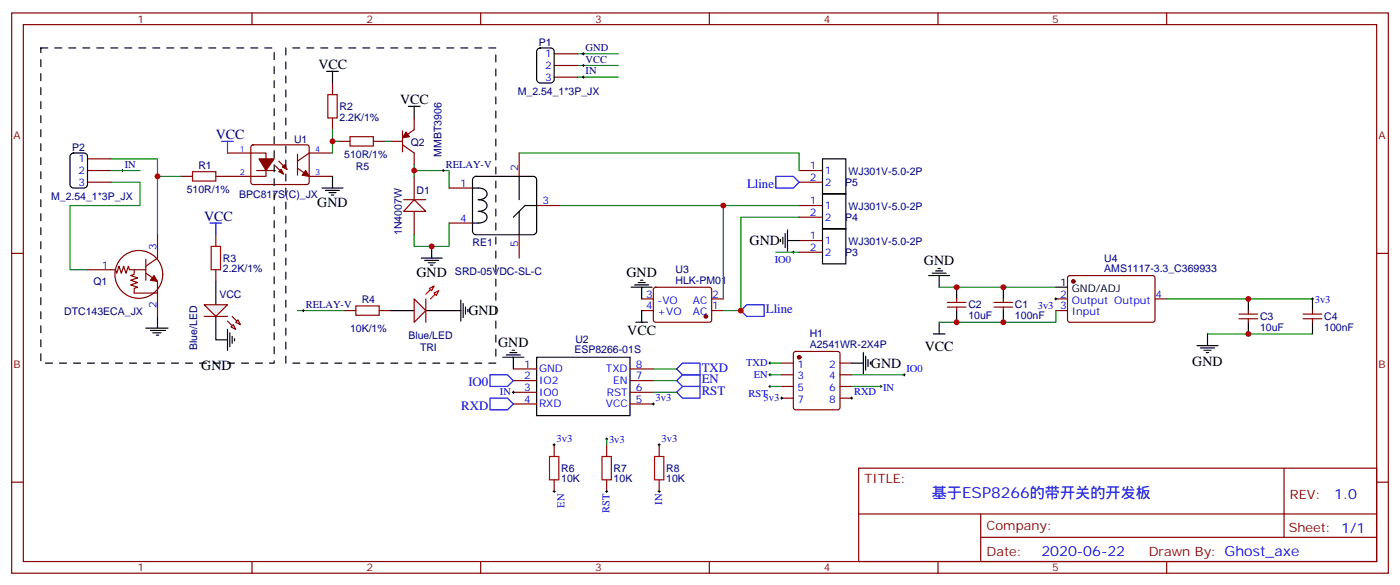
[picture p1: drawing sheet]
<svg xmlns="http://www.w3.org/2000/svg" width="423mm" height="177mm" viewBox="0 0 423 177" stroke-linecap="round" stroke-linejoin="round" font-family="sans-serif">
<g fill="none" stroke="#870000" stroke-width=".35">
<path d="M100.5 25.1v3.5M100.5 35.7v3.5M121.7 39.5v6.4M125.2 35.7v3.5l-2.4 1.8M26.5 51.5h7M26.5 48h7M26.5 55.1h7M54.7 53.3h3.5M68.8 46.2h11.6v7.1h-15.1M76.1 44l.5-.2h16.5l.4 .7-.1 10.8-.6 .5-16.5-.1-.5-.6v-10.6zM77.6 51.5h5.7M83.3 50.1l2.4 2.5"/>
<path d="M84.3 48.7l2.5 2.5M90 50.8l3.5 2.5h7M90 46.6v6.4M100.5 46.2h-7l-3.5 2.5M118.2 42.7h3.5M121.7 43.8l3.5 2.4v3.6"/>
</g>
<g fill="#870000" stroke="#870000" stroke-width=".35">
<path d="M92.4 51.5l1.1 1.8-2.1-.3z"/>
<path d="M85 51.2l.7 1.4-1.4-.7z"/>
<path d="M86.1 49.8l.7 1.4-1.4-.7z"/>
<path d="M78.3 48h4.6l-2.5 3.5z"/>
<path d="M122.8 39.9l1 1.4-2.1 .4z"/>
</g>
<path d="M21.4 46.7l.8-.5h3.2l.6 .3 .4 .5 .1 8.8-.3 .6-.5 .4h-3.5l-.6-.2-.4-.5v-8.8zM44.1 99.2h6.7M45.5 99.9h4.6M47.6 95.6v3.6M46.2 100.6h2.5M47.3 101.3h.7" fill="none" stroke="#000" stroke-width=".35"/>
<path d="M67 42.7h3.6M68.8 42.7v3.5" fill="none" stroke="#00f" stroke-width=".35"/>
<path d="M174.6 16.3h12.4M174.6 19.8h12.4M100.5 39.2v7M174.6 23.3h12.4" fill="none" stroke="#008700" stroke-width=".35"/>
<path d="M176 19.8h.7M176 16.3h.7M176.4 15.9v.7M176.4 19.4v.7M176 23.3h.7M176.4 23v.7M36.7 51.5h.7M37 51.2v.7" fill="none" stroke="#000" stroke-width=".3"/>
<path d="M99.1 28.6h2.9v7.1h-2.9zM58.2 51.9h7.1v2.8h-7.1z" fill="none" stroke="#a10000" stroke-width=".35"/>
<path d="M125.2 60.4l3.6 3.5h-6.7z" fill="#fff" stroke="#870000" stroke-width=".35"/>
<path d="M125.2 53.3v7.1M65.3 70.9v3.6M122.1 60.4h6.7M125.2 63.9v7M65.3 81.5v3.6" fill="none" stroke="#870000" stroke-width=".35"/>
<path d="M125.2 51.5h10.6v5.3M135.8 67.4v7.1h-5.3" fill="none" stroke="#008700" stroke-width=".35"/>
<path d="M12.3 14.5h70.6v95.2h-70.6v-95.2M86.4 14.5v95.2h63.5v-95.2h-63.5" fill="none" stroke="#000" stroke-width=".35" stroke-dasharray="2.1 2.1"/>
<path d="M63.9 74.5h2.8v7h-2.8z" fill="none" stroke="#a10000" stroke-width=".35"/>
<path d="M65.3 85.1v7M65.3 95.6v7.1" fill="none" stroke="#000" stroke-width=".35"/>
<path d="M61.7 92.1h7.1l-3.5 3.5z" fill="#f0f0f0" stroke="#870000" stroke-width=".35"/>
<path d="M68.8 97l2.5 2.5M70.2 95.6l2.5 2.5" fill="none" stroke="#870000" stroke-width=".35"/>
<g fill="#f0f0f0" stroke="#870000" stroke-width=".35">
<path d="M69.8 98.8l.8-.7 .7 1.4z"/>
<path d="M71.3 97.4l.7-.7 .7 1.4z"/>
</g>
<path d="M61.7 95.6h7.1M104.1 93.9h3.5M114.7 93.9h3.5" fill="none" stroke="#870000" stroke-width=".35"/>
<path d="M63.5 67.4h3.5M65.3 67.4v3.5" fill="none" stroke="#00f" stroke-width=".35"/>
<path d="M107.6 92.5h7.1v2.8h-7.1z" fill="none" stroke="#a10000" stroke-width=".35"/>
<path d="M118.2 93.9h7M128.8 93.9h7" fill="none" stroke="#000" stroke-width=".35"/>
<path d="M125.2 90.3l3.6 3.6-3.6 3.5z" fill="#f0f0f0" stroke="#870000" stroke-width=".35"/>
<path d="M131.2 86.5l-2.4 2.4M132.6 87.9l-2.4 2.4" fill="none" stroke="#f00" stroke-width=".35"/>
<g fill="#f0f0f0" stroke="#f00" stroke-width=".35">
<path d="M131.2 88.6l1.4-.7-.7 1.4z"/>
<path d="M129.8 87.2l1.4-.7-.7 1.4z"/>
</g>
<g fill="none" stroke="#870000" stroke-width=".35">
<path d="M3.5 3.9h416.3v169.3h-416.3zM7.1 7.4h409.2v162.3h-409.2zM76.2 3.9v3.5M145.3 3.9v3.5M167.6 16.3h7M167.6 19.8h7M214.5 3.9v3.5M283.6 3.9v3.5M352.8 3.9v3.5M167.6 23.3h7M102.3 42.7h3.5M112.9 42.7h3.5"/>
<path d="M135.8 56.8h7.1M157 46.2v7.1M241.7 51.5h7M241.7 55.1h7M3.5 76.6h3.6M44.1 78.4v6.3M47.6 70.9v7.1l-3.5 2.5M135.8 67.4h7.1M157 70.9v7.1M162.3 62.1h7M241.7 62.1h7M241.7 65.7h7"/>
<path d="M241.7 72.7h7M241.7 76.2h7M416.3 76.6h3.5M26.5 81.5h8.4l.4 1.1 .7-2.1 .7 2.1 .7-2.1 .7 2.1 .7-2.1 .4 1h4.9M40.6 81.5v1.4l-1.1 .4 2.1 .7-2.1 .7 2.1 .7-2.1 .7 2.1 .7-1 .4v1.4h7v-3.5l-3.5-2.5M47.6 88.6v7M128.8 90.3v7.1M194 93.9h3.6M194 90.3h3.6M197.8 87l.5-.2 16.5 .1 .4 .6-.1 9.5-.6 .4-16.5-.1-.4-.6v-9.2zM215.2 93.9h3.5M215.2 90.3h3.5"/>
<path d="M286.5 92.8h5.6M286.5 91.4h5.6M289.3 90.3v1.1M289.3 92.8v1.1M300.6 92.8h5.6M300.6 91.4h5.6M303.4 90.3v1.1M303.4 92.8v1.1M319.3 93.9h3.5M319.3 90.3h3.5M323 83.5l.5-.2h25.3l.4 .7v13l-.7 .4-25.3-.1-.4-.6v-12.7zM349.2 90.3h3.6"/>
<path d="M374.6 96.3h5.7M374.6 94.9h5.7M377.5 93.9v1M377.5 96.3v1.1M394.1 96.3h5.6M394.1 94.9h5.6M396.9 93.9v1M396.9 96.3v1.1M155.2 111.5h7.1M155.2 115h7.1M155.2 118.6h7.1M190.5 111.5h7.1"/>
<path d="M190.5 115h7.1M190.5 118.6h7.1M236.4 109.7h3.5M236.4 113.3h3.5M236.4 116.8h3.5M240.1 106.4l.5-.2h12.7l.5 .2 .2 .5v16.3l-.2 .5-.5 .2h-12.7l-.5-.3-.2-.4v-16.3zM254 109.7h3.5M254 113.3h3.5M254 116.8h3.5M155.2 122.1h7.1M167.6 134.4v3.6M183.4 134.4v3.6"/>
<path d="M190.5 122.1h7.1M199.3 134.4v3.6M236.4 120.3h3.5M254 120.3h3.5M3.5 145.7h3.6M167.6 145v3.6M183.4 145v3.6M199.3 145v3.6M259.6 141.5h156.7v28.2h-156.7zM259.7 155.3h156.4M296.6 155.3v14.2M388.3 141.5v20.9"/>
<path d="M416.3 145.7h3.5M76.2 169.7v3.5M145.3 169.7v3.5M214.5 169.7v3.5M283.6 169.7v3.5M296.6 162.4h119.5M352.8 169.7v3.5"/>
</g>
<g fill="none" stroke="#008700" stroke-width=".35">
<path d="M33.5 48h14.1v5.3M33.5 55.1h8.8v7h-21.1v19.4h5.3M33.5 51.5h8.8M54.7 53.3h-7.1v17.6M100.5 42.7h1.8M116.4 42.7h1.8M125.2 49.8v3.5M157 46.2h84.7v5.3M125.2 70.9v3.6h5.3M169.3 62.1h72.4M218.7 62.1v28.2M234.6 76.2h7.1"/>
<path d="M241.7 65.7h-17.7v28.2h-5.3M90 93.9h14.1M284 86.8h35.3M319.3 93.9v3.5h-35.3M352.8 90.3h44.1M197.6 118.6h7M197.6 115h7M197.6 111.5h7M232.8 116.8h3.6M232.8 113.3h3.6M232.8 109.7h3.6M257.5 116.8h8.8"/>
<path d="M257.5 113.3h15.9M365.1 100.9h31.8M183.4 132.7v1.7"/>
</g>
<g fill="none" stroke="#000" stroke-width=".3">
<path d="M133.7 51.5h.7M134.1 51.2v.7M239.5 76.2h.7M239.9 75.9v.7M91.4 93.9h.7M91.7 93.5v.7M318.9 90.3h.7M319.3 90v.7M396.5 90.3h.7M396.9 90v.7M154.9 118.6h.7M155.2 118.2v.7"/>
<path d="M232.5 116.8h.7M232.5 113.3h.7M232.5 109.7h.7M232.8 109.4v.7M232.8 112.9v.7M232.8 116.5v.7M236.4 120v.7M257.5 120v.7M266 116.8h.7M266.3 116.5v.7M273 113.3h.8M273.4 112.9v.7"/>
<path d="M167.2 134.4h.7M167.6 134.1v.7M183.1 132.7h.7M183.4 132.3v.7M197.2 122.1h.7M197.6 121.7v.7M199 134.4h.7M199.3 134.1v.7M236 120.3h.7M257.2 120.3h.7M167.2 148.6h.7M167.6 148.2v.7"/>
<path d="M183.1 148.6h.7M183.4 148.2v.7M199 148.6h.7M199.3 148.2v.7"/>
</g>
<path d="M105.8 41.3h7.1v2.8h-7.1zM166.2 138h2.8v7h-2.8zM182 138h2.9v7h-2.9zM197.9 138h2.8v7h-2.8z" fill="none" stroke="#a10000" stroke-width=".35"/>
<g fill="#870000" stroke="#870000" stroke-width=".35">
<path d="M46.6 83.3l1 1.8-2.1-.4z"/>
<circle cx="213.4" cy="95.6" r=".53"/>
<circle cx="241.7" cy="108" r=".53"/>
<circle cx="324.6" cy="85.1" r=".53"/>
</g>
<circle cx="42" cy="82.9" r="7.2" fill="none" stroke="#600" stroke-width=".35"/>
<g fill="none" stroke="#000" stroke-width=".35">
<path d="M162.5 14.9l.8-.4h3.2l.6 .2 .4 .5 .1 8.8-.3 .6-.5 .4-3.5 .1-.6-.3-.4-.5v-8.7zM98.8 21.6h3.5M100.5 21.6v3.5M123.5 32.1h3.5M125.2 32.1v3.6M97.4 56.8h6.3M98.4 57.5h4.3M99.5 58.2h2.1M100.2 58.9h.7M100.5 53.3v3.5M142.9 56.8a4 4 0 0 1 4.3 1.3 1.67 1.67 0 0 1-1.6 2.2l-1 .1a2.31 2.31 0 0 1 2.7 1.7 2.13 2.13 0 0 1-2.7 1.8 2.31 2.31 0 0 1 2.7 1.8 2.13 2.13 0 0 1-2.7 1.7h-1.7M143.1 53.7l.8-.4h17.3l.6 .2 .5 .9v15.5l-.3 .6-.8 .4h-17.3l-.6-.2-.4-.8v-15.5z"/>
<path d="M157 53.3v7.1M248.7 58.6h7.1v10.6h-7.1zM248.7 48h7.1v10.6h-7.1zM127.4 78h6.3M128.4 78.7h4.2M129.5 79.4h2.1M130.5 74.5v3.5M157 63.9v7M162.3 62.1h-3.6l-3.5 3.6M236 72.4v.7M236.7 71.6v2.2M237.4 70.6v4.2"/>
<path d="M238.1 72.7h3.6M238.1 69.5v6.4M248.7 69.2h7.1v10.6h-7.1zM68.8 99.5v6.4M130.2 80.1h.7M135.8 93.9h3.5M139.3 90.7v6.3M140.1 91.8v4.2M140.8 92.8v2.1M141.5 93.5v.7M190.9 86.8h6.3M191.9 86.1h4.2"/>
<path d="M192.3 97.4h3.5M193 85.4h2.1M193.7 84.7h.7M194 86.8v3.5M194 93.9v3.5M280.8 83.3h6.4M281.9 82.6h4.2M282.9 81.9h2.1M283.6 81.2h.7M284 83.3v3.5M284 97.4v3.5M289.3 86.8v3.5"/>
<path d="M289.3 93.9v3.5M303.4 86.8v3.5M303.4 93.9v3.5M319.3 86.8h3.5M377.5 90.3v3.6M377.5 97.4v3.5M396.9 90.3v3.6M396.9 97.4v3.5M65.3 102.7h3.5M69.5 100.6v4.2M70.2 101.6v2.2M70.9 102.3v.7"/>
<path d="M152 108h6.4M153.1 107.3h4.2M154.2 106.6h2.1M154.9 105.9h.7M155.2 108v3.5M162.3 108h28.2v17.6h-28.2zM257.5 109.7h3.6M261.1 106.6v6.3M261.8 107.6v4.3M262.5 108.7v2.1M263.2 109.4v.7M282.2 100.9h3.6"/>
<path d="M361.9 104.5h6.4M363 105.2h4.2M364.1 105.9h2.1M364.8 106.6h.7M365.1 100.9v3.6"/>
</g>
<path d="M234.6 53.3h5.3l1.8 1.8-1.8 1.7h-5.3zM224 93.9l1.8-1.8h5.3v3.5h-5.3zM148.2 113.3h5.3l1.7 1.7-1.7 1.8h-5.3zM204.6 111.5l1.8-1.8h5.3v3.6h-5.3zM204.6 115l1.8-1.7h5.3v3.5h-5.3zM204.6 118.6l1.8-1.8h5.3v3.5h-5.3zM148.2 120.3h5.3l1.7 1.8-1.7 1.8h-5.3z" fill="none" stroke="#00f" stroke-width=".35"/>
<g fill="#c00">
<circle cx="130.5" cy="74.5" r=".88"/>
<circle cx="125.2" cy="51.5" r=".88"/>
<circle cx="100.5" cy="42.7" r=".88"/>
<circle cx="47.6" cy="53.3" r=".88"/>
<circle cx="218.7" cy="62.1" r=".88"/>
<circle cx="224" cy="93.9" r=".88"/>
<circle cx="289.3" cy="86.8" r=".88"/>
<circle cx="303.4" cy="86.8" r=".88"/>
<circle cx="303.4" cy="97.4" r=".88"/>
<circle cx="289.3" cy="97.4" r=".88"/>
<circle cx="377.5" cy="90.3" r=".88"/>
<circle cx="377.5" cy="100.9" r=".88"/>
</g>
<text font-size="4.6" fill="#00f" x="281.7" y="150.5">基于ESP8266的带开关的开发板</text>
<g font-size="4.2">
<text x="96.3" y="20.8">VCC</text>
<text x="121" y="31.4">VCC</text>
<text x="96" y="62.5">GND</text>
<text x="226.7" y="74.2">GND</text>
<text x="125.9" y="83.6">GND</text>
<text x="189.4" y="83.6">GND</text>
<text x="279.4" y="80">GND</text>
<text x="141.6" y="95.4">GND</text>
<text x="189.7" y="101.3">VCC</text>
<text x="150.6" y="104.8">GND</text>
<text x="279.6" y="105.9">VCC</text>
<text x="60.9" y="111.9">GND</text>
<text x="263.3" y="111.2">GND</text>
<text x="360.5" y="110.5">GND</text>
</g>
<g font-size="4.2" fill="#000080">
<text x="65.3" y="42">VCC</text>
<text x="61.7" y="66.7">VCC</text>
</g>
<g font-size="4.2" fill="#00f">
<text x="403.4" y="150.8">1.0</text>
<text x="314.9" y="168.1">2020-06-22</text>
</g>
<g font-size="3.9" fill="#00f">
<text x="225.9" y="56.8">Lline</text>
<text x="231.6" y="94.7">Lline</text>
<text x="212.2" y="112.3">TXD</text>
<text x="141.6" y="116.8">IO0</text>
<text x="212.2" y="115.8">EN</text>
<text x="212.2" y="119.3">RST</text>
<text x="139.5" y="123.9">RXD</text>
</g>
<g font-size="3.9" fill="#800">
<text x="261.4" y="146.1">TITLE:</text>
<text x="390" y="150.8">REV:</text>
<text x="298.3" y="160.3">Company:</text>
<text x="389.7" y="160.9">Sheet: 1/1</text>
<text x="298.3" y="168">Date:</text>
<text x="347.4" y="168">Drawn By: Ghost_axe</text>
</g>
<g font-size="3.2" fill="#800">
<text x="41.6" y="6.9">1</text>
<text x="110.8" y="6.9">2</text>
<text x="179.9" y="6.9">3</text>
<text x="249.1" y="6.9">4</text>
<text x="318.2" y="6.9">5</text>
<text x="4.1" y="42">A</text>
<text x="416.8" y="42">A</text>
<text x="4.1" y="111.2">B</text>
<text x="416.8" y="111.2">B</text>
<text x="41.6" y="172.7">1</text>
<text x="110.8" y="172.7">2</text>
<text x="179.9" y="172.7">3</text>
<text x="249.1" y="172.7">4</text>
<text x="318.2" y="172.7">5</text>
</g>
<g font-size="3.2" fill="#000080">
<text x="162.9" y="13.9">P1</text>
<text x="177.1" y="15.4">GND</text>
<text x="177.1" y="18.9">VCC</text>
<text x="177.1" y="22.4">IN</text>
<text x="156.6" y="28.6">M_2.54_1*3P_JX</text>
<text x="102.7" y="33.3">R2</text>
<text x="102.7" y="36.4">2.2K/1%</text>
<text x="21.8" y="45.6">P2</text>
<text x="88.9" y="43.1">U1</text>
<text x="104.1" y="47.8">510R/1%</text>
<text x="124.2" y="44">Q2</text>
<text x="133.5" y="47.4" transform="rotate(-90 133.5 47.4)">MMBT3906</text>
<text x="37.7" y="50.7">IN</text>
<text x="60" y="51">R1</text>
<text x="107.6" y="51.4">R5</text>
<text x="134.8" y="50.7">RELAY-V</text>
<text x="256.6" y="52.8">WJ301V-5.0-2P</text>
<text x="56.4" y="58.4">510R/1%</text>
<text x="72.3" y="59.8">BPC817S(C)_JX</text>
<text x="125.9" y="58.7">D1</text>
<text x="255.5" y="56.3">P5</text>
<text x="15.5" y="60.4">M_2.54_1*3P_JX</text>
<text x="256.6" y="63.3">WJ301V-5.0-2P</text>
<text x="121.5" y="71.1" transform="rotate(-90 121.5 71.1)">1N4007W</text>
<text x="255.5" y="66.9">P4</text>
<text x="142.9" y="74.3">RE1</text>
<text x="255.5" y="77.4">P3</text>
<text x="256.6" y="73.9">WJ301V-5.0-2P</text>
<text x="67.4" y="82.3">2.2K/1%</text>
<text x="67.4" y="79.2">R3</text>
<text x="137.6" y="83.1">SRD-05VDC-SL-C</text>
<text x="204.3" y="82.6">U3</text>
<text x="333.9" y="82.2">AMS1117-3.3_C369933</text>
<text x="333.9" y="79.1">U4</text>
<text x="28.2" y="86.3">Q1</text>
<text x="204.3" y="85.8">HLK-PM01</text>
<text x="19.4" y="95.1">DTC143ECA_JX</text>
<text x="66.3" y="90.1">VCC</text>
<text x="92.4" y="93">RELAY-V</text>
<text x="109.4" y="91.6">R4</text>
<text x="292.8" y="93.2">C2</text>
<text x="306.9" y="93.2">C1</text>
<text x="105.8" y="100.4">10K/1%</text>
<text x="244.8" y="102">H1</text>
<text x="292.8" y="96.4">10uF</text>
<text x="306.9" y="96.4">100nF</text>
<text x="381" y="99.9">10uF</text>
<text x="381" y="96.8">C3</text>
<text x="400.4" y="99.9">100nF</text>
<text x="400.4" y="96.8">C4</text>
<text x="59.6" y="105.9" transform="rotate(-90 59.6 105.9)">Blue/LED</text>
<text x="123.5" y="102.5">Blue/LED</text>
<text x="127" y="106">TRI</text>
<text x="173.7" y="106.7">ESP8266-01S</text>
<text x="174" y="103.7">U2</text>
<text x="244.8" y="105.2">A2541WR-2X4P</text>
<text x="169.7" y="142.6">R6</text>
<text x="185.6" y="142.6">R7</text>
<text x="201.4" y="142.6">R8</text>
<text x="169.7" y="145.8">10K</text>
<text x="185.6" y="145.8">10K</text>
<text x="201.4" y="145.8">10K</text>
</g>
<g font-size="3.2" fill="#00f">
<text x="164.8" y="17.3">1</text>
<text x="164.8" y="20.8">2</text>
<text x="164.8" y="24.4">3</text>
<text x="23.7" y="49.1">1</text>
<text x="23.7" y="52.6">2</text>
<text x="156.6" y="51.5" transform="rotate(-90 156.6 51.5)">2</text>
<text x="244.9" y="51.2">1</text>
<text x="249.4" y="52.6">1</text>
<text x="23.7" y="56.1">3</text>
<text x="139.1" y="56.5">1</text>
<text x="244.9" y="54.7">2</text>
<text x="249.4" y="56.1">2</text>
<text x="164" y="61.8">3</text>
<text x="244.9" y="61.8">1</text>
<text x="244.9" y="65.3">2</text>
<text x="249.4" y="63.2">1</text>
<text x="139.1" y="67.1">4</text>
<text x="249.4" y="66.7">2</text>
<text x="47.3" y="75.5" transform="rotate(-90 47.3 75.5)">3</text>
<text x="156.6" y="74.7" transform="rotate(-90 156.6 74.7)">5</text>
<text x="244.9" y="72.4">1</text>
<text x="244.9" y="75.9">2</text>
<text x="249.4" y="73.8">1</text>
<text x="249.4" y="77.3">2</text>
<text x="30.8" y="81.2">1</text>
<text x="234.3" y="79.4">IO0</text>
<text x="195.4" y="90">3</text>
<text x="215.4" y="90">2</text>
<text x="320.6" y="90">2</text>
<text x="349.4" y="90">4</text>
<text x="47.3" y="93.1" transform="rotate(-90 47.3 93.1)">2</text>
<text x="195.4" y="93.5">4</text>
<text x="198.9" y="91.8">-VO</text>
<text x="198.9" y="95.3">+VO</text>
<text x="209.5" y="95.3">AC</text>
<text x="209.5" y="91.8">AC</text>
<text x="215.4" y="93.5">1</text>
<text x="313.8" y="93.4">3v3</text>
<text x="320.6" y="93.5">3</text>
<text x="324.1" y="91.8">Output Output</text>
<text x="324.1" y="95.3">Input</text>
<text x="397.6" y="91.7">3v3</text>
<text x="158.5" y="111.2">1</text>
<text x="163" y="112.6">GND</text>
<text x="183.2" y="112.6">TXD</text>
<text x="192.3" y="111.2">8</text>
<text x="225.6" y="110.6">TXD</text>
<text x="241.2" y="111.2">1</text>
<text x="250.7" y="111.2">2</text>
<text x="274.1" y="112.4">IO0</text>
<text x="151.2" y="119.5">IN</text>
<text x="158.5" y="114.7">2</text>
<text x="158.5" y="118.2">3</text>
<text x="163" y="116.1">IO2</text>
<text x="163" y="119.6">IO0</text>
<text x="183.5" y="119.6">RST</text>
<text x="185.4" y="116.1">EN</text>
<text x="192.3" y="118.2">6</text>
<text x="192.3" y="114.7">7</text>
<text x="226.3" y="119.9">RST</text>
<text x="227.9" y="114.2">EN</text>
<text x="241.2" y="114.7">3</text>
<text x="241.2" y="118.2">5</text>
<text x="250.7" y="118.2">6</text>
<text x="250.7" y="114.7">4</text>
<text x="258.2" y="119.5">RXD</text>
<text x="267.1" y="118.2">IN</text>
<text x="158.5" y="121.7">4</text>
<text x="163" y="123.2">RXD</text>
<text x="183.2" y="123.2">VCC</text>
<text x="192.3" y="121.7">5</text>
<text x="198.3" y="121.2">3v3</text>
<text x="230.9" y="121.2">3v3</text>
<text x="241.2" y="121.7">7</text>
<text x="250.7" y="121.7">8</text>
<text x="168.3" y="133.6">3v3</text>
<text x="184.1" y="134">3v3</text>
<text x="200" y="133.6">3v3</text>
<text x="170.6" y="153.5" transform="rotate(-90 170.6 153.5)">EN</text>
<text x="184.3" y="155" transform="rotate(-90 184.3 155)">RST</text>
<text x="200.2" y="152.6" transform="rotate(-90 200.2 152.6)">IN</text>
</g>
<g font-size="3.2">
<text x="320.6" y="86.5">1</text>
<text x="324.1" y="88.2">GND/ADJ</text>
</g>
<g font-size="2.5" fill="#00f">
<text x="72.5" y="45.9">1</text>
<text x="95.2" y="45.9">4</text>
<text x="72.5" y="53">2</text>
<text x="95.2" y="53">3</text>
</g>
</svg>
